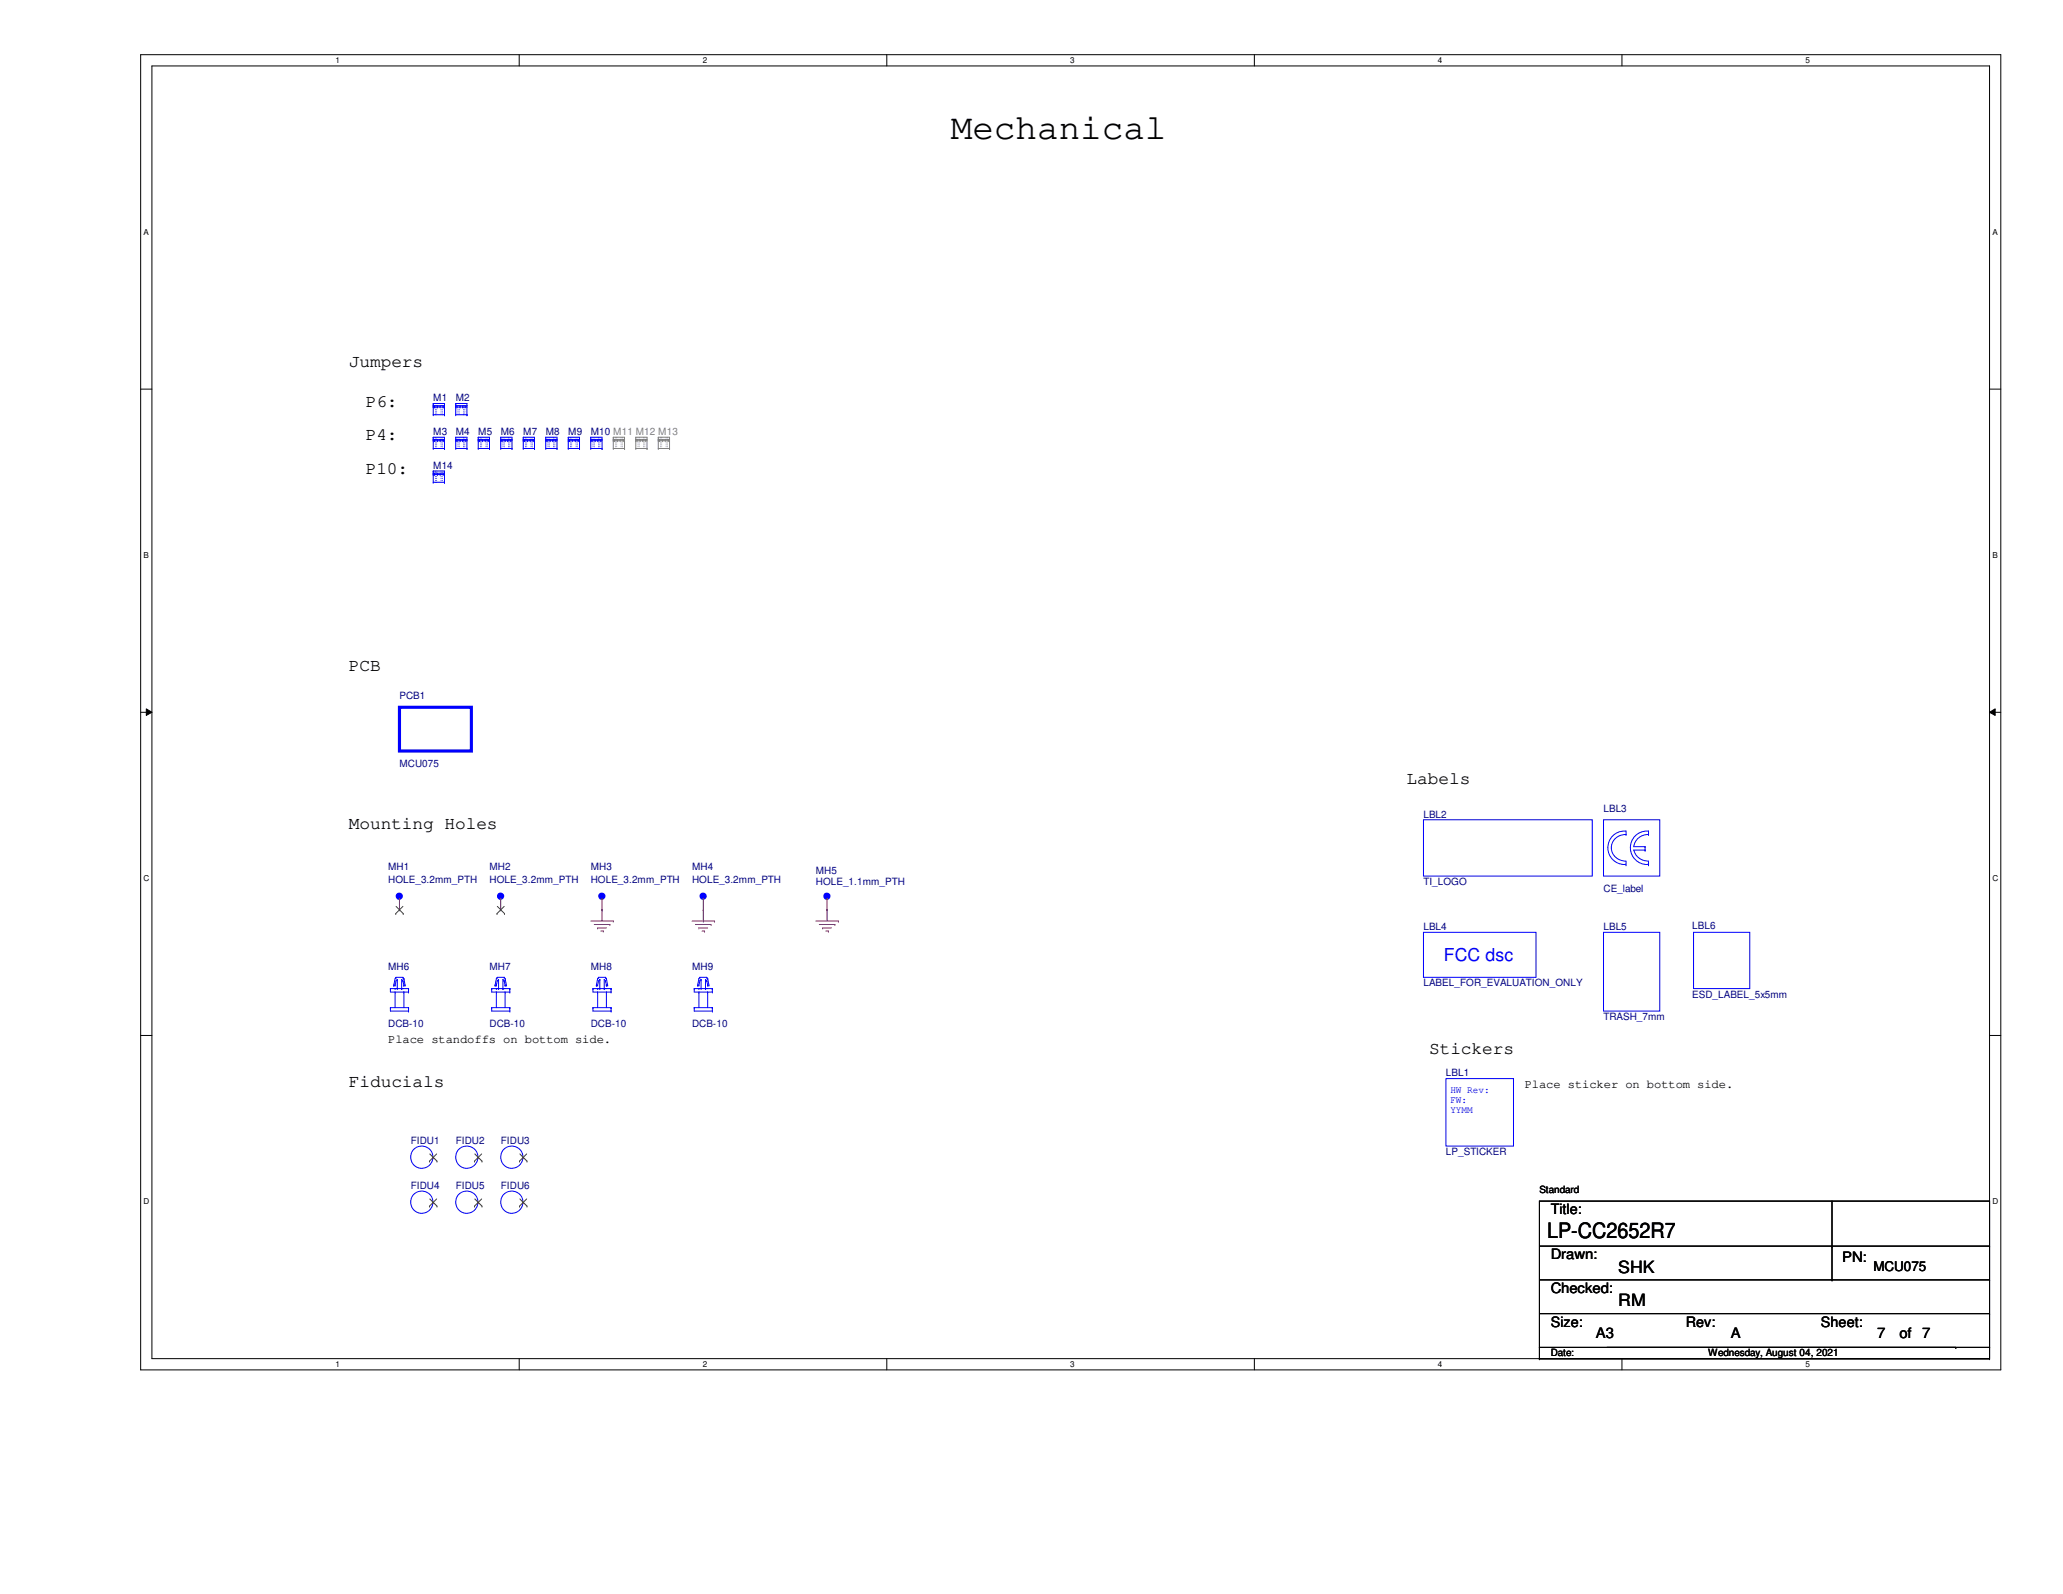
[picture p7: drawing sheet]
<svg xmlns="http://www.w3.org/2000/svg" width="279mm" height="216mm" viewBox="0 0 279 216" stroke-linecap="round" stroke-linejoin="round" font-family="sans-serif">
<path d="M19.1 7.4h251.9v178.1h-251.9zM20.6 8.9h248.9v175.1h-248.9z" fill="none" stroke="#000" stroke-width=".14"/>
<g fill="#fff">
<path d="M45.4 7.6h.6v1.2h-.6z"/>
<path d="M45.4 184.2h.6v1.2h-.6z"/>
</g>
<path d="M70.3 7.4v1.5M70.3 184v1.5" fill="none" stroke="#000" stroke-width=".14"/>
<g fill="#fff">
<path d="M95.2 7.6h.6v1.2h-.6z"/>
<path d="M95.2 184.2h.6v1.2h-.6z"/>
</g>
<path d="M120.1 7.4v1.5M120.1 184v1.5" fill="none" stroke="#000" stroke-width=".14"/>
<g fill="#fff">
<path d="M144.9 7.6h.6v1.2h-.6z"/>
<path d="M144.9 184.2h.6v1.2h-.6z"/>
</g>
<path d="M169.9 7.4v1.5M169.9 184v1.5" fill="none" stroke="#000" stroke-width=".14"/>
<g fill="#fff">
<path d="M194.7 7.6h.6v1.2h-.6z"/>
<path d="M194.7 184.2h.6v1.2h-.6z"/>
</g>
<path d="M219.7 7.4v1.5M219.7 184v1.5" fill="none" stroke="#000" stroke-width=".14"/>
<g fill="#fff">
<path d="M244.5 7.6h.6v1.2h-.6z"/>
<path d="M244.5 184.2h.6v1.2h-.6z"/>
<path d="M19.4 30.8h.8v1.2h-.8z"/>
<path d="M269.8 30.8h.8v1.2h-.8z"/>
<path d="M19.4 74.6h.8v1.2h-.8z"/>
<path d="M269.8 74.6h.8v1.2h-.8z"/>
</g>
<path d="M19.1 52.7h1.5M269.5 52.7h1.5" fill="none" stroke="#000" stroke-width=".14"/>
<g fill="#fff">
<path d="M19.4 118.4h.8v1.1h-.8z"/>
<path d="M269.8 118.4h.8v1.1h-.8z"/>
</g>
<path d="M19.1 96.5h1.5M19.8 96l.8 .5-.8 .4zM269.5 96.5l.7-.5v.9zM269.5 96.5h1.5" fill="none" stroke="#000" stroke-width=".14"/>
<path d="M19.8 96l.8 .5-.8 .4zM269.5 96.5l.7-.5v.9z" fill="#000"/>
<g fill="#fff">
<path d="M19.4 162.1h.8v1.2h-.8z"/>
<path d="M269.8 162.1h.8v1.2h-.8z"/>
</g>
<g fill="none" stroke="#000" stroke-width=".14">
<path d="M19.1 140.2h1.5M269.5 140.2h1.5M208.5 162.7h61v19.8h-61zM208.5 168.8h61M208.5 173.4h61M208.5 177.9h61M248.1 168.8h.1M248.1 173.4h.1M248.1 162.7v10.7M269.5 168.8h.1M269.5 173.4h.1M269.5 177.9h.1"/>
<path d="M208.5 184h.1M208.5 182.5v1.5M208.5 184h61M217.6 182.5h47.3M264.9 182.5h.1M269.5 184h.1M269.5 182.5h.1M269.5 182.5v1.5"/>
</g>
<g fill="none" stroke="#f00" stroke-width=".14">
<path d="M54.1 123.2h.1M54.1 121.7v1.5M67.8 123.2h.1M67.8 121.7v1.5M80 124.8h3.1M80.5 125.2h2.1M80.9 125.7h.1M80.9 125.7h1.2M81.4 126.1h.3M81.5 123.2h.1M81.5 121.7v1.5M81.7 126.1h.1"/>
<path d="M82.6 125.2h.1M83.1 124.8h.1M93.7 124.8h3.1M94.2 125.2h2.1M94.7 125.7h.1M94.7 125.7h1.1M95.1 126.1h.3M95.3 123.2h.1M95.3 121.7v1.5M95.4 126.1h.1M96.3 125.2h.1M96.8 124.8h.1"/>
<path d="M110.5 124.8h3M111 125.2h2.1M111.4 125.7h.1M111.4 125.7h1.2M111.8 126.1h.4M112 123.2h.1M112 121.7v1.5M112.2 126.1h.1M113.1 125.2h.1M113.5 124.8h.1M58.7 156.8h.1M64.8 156.8h.1"/>
<path d="M70.9 156.8h.1M58.7 162.9h.1M64.8 162.9h.1M70.9 162.9h.1"/>
</g>
<g fill="none" stroke="#00f" stroke-width=".42">
<path d="M54.1 95.8h9.7v5.9h-9.7z"/>
<circle cx="54.1" cy="121.4" r=".29"/>
<circle cx="67.8" cy="121.4" r=".29"/>
<circle cx="81.5" cy="121.4" r=".29"/>
<circle cx="95.2" cy="121.4" r=".29"/>
<circle cx="112" cy="121.4" r=".29"/>
</g>
<g fill="none" stroke="#00f" stroke-width=".14">
<path d="M58.7 59.2h.1M58.7 59.7h.1M58.7 59.5h.1M58.7 54.7h.1M58.7 56.2h.1M58.7 55.1h.1M58.7 54.9h.1M58.7 54.7h1.5v.2M58.7 55.1h1.5v1.1M58.7 59.2h1.5v.3M58.7 59.7h1.5v1M58.7 54.7v.2"/>
<path d="M58.7 55.1v1.1M58.7 59.2v.3M58.7 59.7v1M58.7 59.5h1.5M58.7 56.2h1.5M58.7 54.9h1.5M58.8 59.7h.1M58.8 55.1h.1M58.8 54.9v.2M58.8 59.5v.2M59.3 59.7h.1M59.3 55.1h.1"/>
<path d="M59.3 54.9v.2M59.3 59.5v.2M59.6 59.7h.1M59.6 55.1h.1M59.6 54.9v.2M59.6 59.5v.2M60 59.7h.1M60 55.1h.1M60 54.9v.2M60 59.5v.2M60.2 59.5h.1M60.2 56.2h.1"/>
<path d="M60.2 54.9h.1M61.7 59.2h.1M61.7 59.7h.1M61.7 59.5h.1M61.7 54.7h.1M61.7 56.2h.1M61.7 55.1h.1M61.7 54.9h.1M61.7 59.2h1.5v.3M61.7 59.7h1.5v1M61.7 59.5h1.5M61.7 54.7h1.5v.2"/>
<path d="M61.7 55.1h1.5v1.1M61.7 54.7v.2M61.7 55.1v1.1M61.7 59.2v.3M61.7 59.7v1M61.7 56.2h1.5M61.7 54.9h1.5M61.9 59.7h.1M61.9 55.1h.1M61.9 54.9v.2M61.9 59.5v.2M62.3 59.7h.1"/>
<path d="M62.3 55.1h.1M62.3 54.9v.2M62.3 59.5v.2M62.7 59.7h.1M62.7 55.1h.1M62.7 54.9v.2M62.7 59.5v.2M63.1 59.7h.1M63.1 55.1h.1M63.1 54.9v.2M63.1 59.5v.2M63.2 59.5h.1"/>
<path d="M63.2 56.2h.1M63.2 54.9h.1M64.8 59.2h.1M64.8 59.7h.1M64.8 59.5h.1M64.8 59.2h1.5v.3M64.8 59.7h1.5v1M64.8 59.5h1.5M64.8 59.2v.3M64.8 59.7v1M64.9 59.7h.1M64.9 59.5v.2"/>
<path d="M65.4 59.7h.1M65.4 59.5v.2M65.7 59.7h.1M65.7 59.5v.2M66.1 59.7h.1M66.1 59.5v.2M66.3 59.5h.1M67.8 59.2h.1M67.8 59.7h.1M67.8 59.5h.1M67.8 59.2h1.5v.3M67.8 59.7h1.5v1"/>
<path d="M67.8 59.5h1.5M67.8 59.2v.3M67.8 59.7v1M68 59.7h.1M68 59.5v.2M68.4 59.7h.1M68.4 59.5v.2M68.7 59.7h.1M68.7 59.5v.2M69.2 59.7h.1M69.2 59.5v.2M69.3 59.5h.1"/>
<path d="M70.9 59.2h.1M70.9 59.7h.1M70.9 59.5h.1M70.9 59.2h1.5v.3M70.9 59.7h1.5v1M70.9 59.5h1.5M70.9 59.2v.3M70.9 59.7v1M71 59.7h.1M71 59.5v.2M71.5 59.7h.1M71.5 59.5v.2"/>
<path d="M71.8 59.7h.1M71.8 59.5v.2M72.2 59.7h.1M72.2 59.5v.2M72.4 59.5h.1M73.9 59.2h.1M73.9 59.7h.1M73.9 59.5h.1M73.9 59.2h1.5v.3M73.9 59.7h1.5v1M73.9 59.5h1.5M73.9 59.2v.3"/>
<path d="M73.9 59.7v1M74.1 59.7h.1M74.1 59.5v.2M74.5 59.7h.1M74.5 59.5v.2M74.8 59.7h.1M74.8 59.5v.2M75.3 59.7h.1M75.3 59.5v.2M75.4 59.5h.1M77 59.2h.1M77 59.7h.1"/>
<path d="M77 59.5h.1M77 59.2h1.5v.3M77 59.7h1.5v1M77 59.5h1.5M77 59.2v.3M77 59.7v1M77.1 59.7h.1M77.1 59.5v.2M77.6 59.7h.1M77.6 59.5v.2M77.9 59.7h.1M77.9 59.5v.2"/>
<path d="M78.3 59.7h.1M78.3 59.5v.2M78.5 59.5h.1M80 59.2h.1M80 59.7h.1M80 59.5h.1M80 59.2h1.5v.3M80 59.7h1.5v1M80 59.5h1.5M80 59.2v.3M80 59.7v1M80.2 59.7h.1"/>
<path d="M80.2 59.5v.2M80.6 59.7h.1M80.6 59.5v.2M80.9 59.7h.1M80.9 59.5v.2M81.4 59.7h.1M81.4 59.5v.2M81.5 59.5h.1M58.7 60.7h.1M58.7 63.8h.1M58.7 65.3h.1M58.7 64.3h.1"/>
<path d="M58.7 64.1h.1M58.7 60.7h1.5M58.7 63.8h1.5v.3M58.7 64.3h1.5v1M58.7 63.8v.3M58.7 64.3v1M58.7 65.3h1.5M58.7 64.1h1.5M58.8 64.3h.1M58.8 64.1v.2M59.3 64.3h.1M59.3 64.1v.2"/>
<path d="M59.6 64.3h.1M59.6 64.1v.2M60 64.3h.1M60 64.1v.2M60.2 60.7h.1M60.2 65.3h.1M60.2 64.1h.1M61.7 60.7h.1M61.7 60.7h1.5M63.2 60.7h.1M64.8 60.7h.1M64.8 60.7h1.5"/>
<path d="M66.3 60.7h.1M67.8 60.7h.1M67.8 60.7h1.5M69.3 60.7h.1M70.9 60.7h.1M70.9 60.7h1.5M72.4 60.7h.1M73.9 60.7h.1M73.9 60.7h1.5M75.4 60.7h.1M77 60.7h.1M77 60.7h1.5"/>
<path d="M78.5 60.7h.1M80 60.7h.1M80 60.7h1.5M81.5 60.7h.1M192.8 111h22.8v7.7h-22.8zM217.2 111h7.6v7.7h-7.6zM220.2 113v-.4a2.25 2.25 0 0 0-2.4 2.2 2.25 2.25 0 0 0 2.4 2.3M220.2 113a1.81 1.81 0 0 0-2 1.8 1.81 1.81 0 0 0 2 1.8M220.2 113h.1M220.2 117.1h.1M220.2 116.7v.4M221.3 115.1a1.96 1.96 0 0 0 2 1.5"/>
<path d="M221.3 115.1h1.5M222.8 114.7h.1M222.8 115.1h.1M222.8 114.7v.4M223.3 113a1.93 1.93 0 0 0-2 1.7h1.5M223.3 113v-.4a2.25 2.25 0 0 0-2.5 2.2 2.25 2.25 0 0 0 2.4 2.3M223.3 117.1h.1M223.3 113h.1M223.3 116.7v.4M52.9 133.9h.1M52.9 136.5h.1M52.9 133.9h2.4"/>
<path d="M52.9 133.9v.5h2.4M52.9 136.5v.4h2.4M52.9 136.5h2.4M53.3 133.4h.1M53.3 133.4h.2M53.5 134.4h.1M53.5 133.9h.1M53.5 133.4h.1M53.5 134.4v2.1M53.6 132.4h.1M53.6 132.4h1M53.6 132.4l-.1 .1-.2 .9"/>
<path d="M53.8 133.9h.1M53.8 132.7h.1M53.8 132.7v1.2M53.8 132.7l-.2 .1-.1 .6M54 121.3h.2v.1l-.1 .1-.1-.1zM54.1 121.4h.1M54.1 121.4v.3M54.4 133.9h.1M54.6 132.4h.1M54.6 132.8h.1M54.6 132.8l-.2-.1v1.2M54.6 132.4l.1 .1"/>
<path d="M54.6 132.8l.1 .6M54.7 133.4h.1M54.7 132.5h.1M54.7 134.4h.1M54.7 133.4h.2M54.7 132.5l.2 .9M54.7 134.4v2.1M54.9 133.4h.1M55.3 133.9h.1M55.3 134.4h.1M55.3 136.5h.1M55.3 136.9h.1"/>
<path d="M55.3 133.9v.5M55.3 136.5v.4M66.6 133.9h.1M66.6 136.5h.1M66.6 133.9h2.4M66.6 133.9v.5h2.4M66.6 136.5v.4h2.4M66.6 136.5h2.4M67.1 133.4h.1M67.2 134.4h.1M67.2 133.9h.1M67.2 133.4h.1"/>
<path d="M67.2 134.4v2.1M67.4 132.4h.1M67.4 132.4h.9M67.4 132.4l-.2 .1-.1 .9M67.5 133.9h.1M67.5 132.7h.1M67.5 132.7v1.2M67.5 132.7l-.1 .1-.2 .6M67.7 121.3h.2v.1l-.1 .1-.1-.1zM67.8 121.4h.1M67.8 121.4v.3M68.1 133.9h.1"/>
<path d="M68.3 132.4h.1M68.3 132.8h.1M68.3 132.8l-.2-.1v1.2M68.3 132.4l.1 .1M68.3 132.8l.1 .6M68.4 133.4h.1M68.4 132.5h.1M68.4 134.4h.1M68.4 133.4h.2M68.4 134.4v2.1M68.4 132.5l.2 .9M68.6 133.4h.1"/>
<path d="M69 133.9h.1M69 134.4h.1M69 136.5h.1M69 136.9h.1M69 133.9v.5M69 136.5v.4M80.3 133.9h.1M80.3 136.5h.1M80.3 133.9h2.5M80.3 133.9v.5h2.5M80.3 136.5v.4h2.5M80.3 136.5h2.5"/>
<path d="M80.8 133.4h.1M80.9 134.4h.1M80.9 133.9h.1M80.9 133.4h.1M80.9 134.4v2.1M81.1 132.4h.1M81.1 132.4h.9M81.1 132.4l-.2 .1-.1 .9M81.2 133.9h.1M81.2 132.7h.1M81.2 132.7v1.2M81.2 132.7l-.1 .1-.2 .6"/>
<path d="M81.4 121.3h.2l.1 .1-.2 .1-.1-.1zM81.5 121.4h.1M81.5 121.4v.3M81.8 133.9h.1M82 132.4h.1M82 132.8h.1M82 132.8l-.2-.1v1.2M82 132.4l.1 .1M82 132.8l.1 .6M82.1 133.4h.1M82.1 132.5h.1M82.1 134.4h.1"/>
<path d="M82.1 133.4h.2M82.1 132.5l.2 .9M82.1 134.4v2.1M82.3 133.4h.1M82.8 133.9h.1M82.8 134.4h.1M82.8 136.5h.1M82.8 136.9h.1M82.8 133.9v.5M82.8 136.5v.4M94 133.9h.1M94 136.5h.1"/>
<path d="M94 133.9h2.5M94 133.9v.5h2.5M94 136.5v.4h2.5M94 136.5h2.5M94.5 133.4h.1M94.5 133.4h.2M94.7 134.4h.1M94.7 133.9h.1M94.7 133.4h.1M94.7 134.4v2.1M94.8 132.4h.1M94.8 132.4h.9"/>
<path d="M94.8 132.4l-.1 .1-.2 .9M95 133.9h.1M95 132.7h.1M95 132.7v1.2M95 132.7l-.2 .1-.1 .6M95.1 121.3h.2l.1 .1-.2 .1-.1-.1zM95.3 121.4h.1M95.3 121.4v.3M95.5 133.9h.1M95.7 132.4h.1M95.7 132.8h.1M95.7 132.8l-.2-.1v1.2"/>
<path d="M95.7 132.4l.1 .1M95.7 132.8l.1 .6M95.8 133.4h.1M95.8 132.5h.1M95.8 134.4h.1M95.8 133.4h.2M95.8 132.5l.2 .9M95.8 134.4v2.1M96 133.4h.1M96.5 133.9h.1M96.5 134.4h.1M96.5 136.5h.1"/>
<path d="M96.5 136.9h.1M96.5 133.9v.5M96.5 136.5v.4M111.9 121.3h.2v.1l-.1 .1-.1-.1zM112 121.4h.1M112 121.4v.3M192.8 126.3h15.2v6.1h-15.2zM217.2 126.3h7.6v10.6h-7.6zM229.4 126.3h7.6v7.6h-7.6zM195.8 146.1h9.2v9.1h-9.2z"/>
<circle cx="57.1" cy="156.7" r="1.51"/>
<circle cx="63.2" cy="156.7" r="1.51"/>
<circle cx="69.3" cy="156.7" r="1.51"/>
<circle cx="57.1" cy="162.8" r="1.51"/>
<circle cx="63.2" cy="162.8" r="1.51"/>
<circle cx="69.3" cy="162.8" r="1.51"/>
</g>
<g fill="none" stroke="#808080" stroke-width=".14">
<path d="M83.1 59.2h.1M83.1 59.7h.1M83.1 59.5h.1M83.1 59.2h1.5v.3M83.1 59.7h1.5v1M83.1 59.5h1.5M83.1 59.2v.3M83.1 59.7v1M83.2 59.7h.1M83.2 59.5v.2M83.7 59.7h.1M83.7 59.5v.2"/>
<path d="M84 59.7h.1M84 59.5v.2M84.4 59.7h.1M84.4 59.5v.2M84.6 59.5h.1M86.1 59.2h.1M86.1 59.7h.1M86.1 59.5h.1M86.1 59.2h1.5v.3M86.1 59.7h1.5v1M86.1 59.5h1.5M86.1 59.2v.3"/>
<path d="M86.1 59.7v1M86.3 59.7h.1M86.3 59.5v.2M86.7 59.7h.1M86.7 59.5v.2M87 59.7h.1M87 59.5v.2M87.5 59.7h.1M87.5 59.5v.2M87.6 59.5h.1M89.2 59.2h.1M89.2 59.7h.1"/>
<path d="M89.2 59.5h.1M89.2 59.2h1.5v.3M89.2 59.7h1.5v1M89.2 59.2v.3M89.2 59.7v1M89.2 59.5h1.5M89.3 59.7h.1M89.3 59.5v.2M89.7 59.7h.1M89.7 59.5v.2M90.1 59.7h.1M90.1 59.5v.2"/>
<path d="M90.5 59.7h.1M90.5 59.5v.2M90.7 59.5h.1M83.1 60.7h.1M83.1 60.7h1.5M84.6 60.7h.1M86.1 60.7h.1M86.1 60.7h1.5M87.6 60.7h.1M89.2 60.7h.1M89.2 60.7h1.5M90.7 60.7h.1"/>
</g>
<g fill="none" stroke="#808080" stroke-width=".14" stroke-dasharray="0 .3">
<path d="M83.4 59.2v1.5M83.5 59.2v1.5M84.1 59.2v1.5M84.3 59.2v1.5M86.4 59.2v1.5M86.6 59.2v1.5M87.2 59.2v1.5M87.3 59.2v1.5M89.5 59.2v1.5M89.6 59.2v1.5M90.2 59.2v1.5M90.4 59.2v1.5"/>
<path d="M83.4 60.7h.1M83.5 60.7h.1M84.1 60.7h.1M84.3 60.7h.1M86.4 60.7h.1M86.6 60.7h.1M87.2 60.7h.1M87.3 60.7h.1M89.5 60.7h.1M89.6 60.7h.1M90.2 60.7h.1M90.4 60.7h.1"/>
</g>
<g fill="none" stroke="#00f" stroke-width=".14" stroke-dasharray="0 .3">
<path d="M59 59.2v1.5M59 54.7v1.5M59 56.2h.1M59.1 59.2v1.5M59.1 54.7v1.5M59.1 56.2h.1M59.7 59.2v1.5M59.7 54.7v1.5M59.7 56.2h.1M59.9 59.2v1.5M59.9 54.7v1.5M59.9 56.2h.1"/>
<path d="M62 59.2v1.5M62 54.7v1.5M62 56.2h.1M62.2 59.2v1.5M62.2 54.7v1.5M62.2 56.2h.1M62.8 59.2v1.5M62.8 54.7v1.5M62.8 56.2h.1M62.9 59.2v1.5M62.9 54.7v1.5M62.9 56.2h.1"/>
<path d="M65.1 59.2v1.5M65.2 59.2v1.5M65.8 59.2v1.5M66 59.2v1.5M68.1 59.2v1.5M68.3 59.2v1.5M68.9 59.2v1.5M69 59.2v1.5M71.2 59.2v1.5M71.3 59.2v1.5M71.9 59.2v1.5M72.1 59.2v1.5"/>
<path d="M74.2 59.2v1.5M74.4 59.2v1.5M75 59.2v1.5M75.1 59.2v1.5M77.3 59.2v1.5M77.4 59.2v1.5M78 59.2v1.5M78.2 59.2v1.5M80.3 59.2v1.5M80.5 59.2v1.5M81.1 59.2v1.5M81.2 59.2v1.5"/>
<path d="M59 60.7h.1M59 63.8v1.5M59 65.3h.1M59.1 60.7h.1M59.1 63.8v1.5M59.1 65.3h.1M59.7 60.7h.1M59.7 63.8v1.5M59.7 65.3h.1M59.9 60.7h.1M59.9 63.8v1.5M59.9 65.3h.1"/>
<path d="M62 60.7h.1M62.2 60.7h.1M62.8 60.7h.1M62.9 60.7h.1M65.1 60.7h.1M65.2 60.7h.1M65.8 60.7h.1M66 60.7h.1M68.1 60.7h.1M68.3 60.7h.1M68.9 60.7h.1M69 60.7h.1"/>
<path d="M71.2 60.7h.1M71.3 60.7h.1M71.9 60.7h.1M72.1 60.7h.1M74.2 60.7h.1M74.4 60.7h.1M75 60.7h.1M75.1 60.7h.1M77.3 60.7h.1M77.4 60.7h.1M78 60.7h.1M78.2 60.7h.1"/>
<path d="M80.3 60.7h.1M80.5 60.7h.1M81.1 60.7h.1M81.2 60.7h.1"/>
</g>
<g fill="none" stroke="#804000" stroke-width=".14">
<path d="M53.6 123.7h.1M53.6 122.8l1 .9M54.6 122.8l-1 .9M54.6 123.7h.1M67.3 123.7h.1M67.4 122.8l.9 .9M68.3 122.8l-1 .9M68.3 123.7h.1M58.2 157.3h.1M58.2 156.3l1 1M59.1 156.3l-.9 1M59.2 157.3h.1"/>
<path d="M64.3 157.3h.1M64.3 156.3l1 1M65.2 156.3l-.9 1M65.3 157.3h.1M70.4 157.3h.1M70.4 156.3l1 1M71.3 156.3l-.9 1M71.4 157.3h.1M58.2 163.4h.1M58.2 162.4l1 1M59.1 162.4l-.9 1M59.2 163.4h.1"/>
<path d="M64.3 163.4h.1M64.3 162.4l1 1M65.2 162.4l-.9 1M65.3 163.4h.1M70.4 163.4h.1M70.4 162.4l1 1M71.3 162.4l-.9 1M71.4 163.4h.1"/>
</g>
<path d="M81.5 123.2h.1M81.5 123.2v1.6M95.3 124.8h.1M95.3 123.2v1.6M112 123.2h.1M112 123.2v1.6" fill="none" stroke="#800040" stroke-width=".14"/>
<text font-size="4.9" x="128.8" y="18.9">Mechanical</text>
<text font-size="2.9" x="209.5" y="167.7">LP-CC2652R7</text>
<g font-size="2.4">
<text x="47.2" y="49.7">Jumpers</text>
<text x="49.5" y="59.6">P4:</text>
<text x="49.5" y="55.1">P6:</text>
<text x="49.5" y="64.2">P10:</text>
<text x="47.2" y="90.9">PCB</text>
<text x="190.5" y="106.1">Labels</text>
<text x="47.2" y="112.2">Mounting Holes</text>
<text x="193.5" y="142.7">Stickers</text>
<text x="47.2" y="147.3">Fiducials</text>
</g>
<text font-size="2.4" fill="#00f" x="195.5" y="130.2">FCC dsc</text>
<g font-size="2.3">
<text x="219.2" y="172.4">SHK</text>
<text x="219.2" y="177">RM</text>
</g>
<g font-size="1.9">
<text x="210" y="164.5">Title:</text>
<text x="210" y="170.6">Drawn:</text>
<text x="249.5" y="170.9">PN:</text>
<text x="210" y="175.1">Checked:</text>
<text x="210" y="179.7">Size:</text>
<text x="228.3" y="179.7">Rev:</text>
<text x="246.6" y="179.7">Sheet:</text>
<text x="216.1" y="181.2">A3</text>
<text x="234.4" y="181.2">A</text>
<text x="254.2" y="181.2">7</text>
<text x="257.3" y="181.2">of</text>
<text x="260.3" y="181.2">7</text>
</g>
<text font-size="1.8" x="253.7" y="172.1">MCU075</text>
<g font-size="1.7">
<text x="52.6" y="141.3">Place standoffs on bottom side.</text>
<text x="206.5" y="147.4">Place sticker on bottom side.</text>
</g>
<g font-size="1.4" fill="#000080">
<text x="58.7" y="58.9">M3</text>
<text x="58.7" y="54.4">M1</text>
<text x="61.7" y="58.9">M4</text>
<text x="61.7" y="54.4">M2</text>
<text x="64.8" y="58.9">M5</text>
<text x="67.8" y="58.9">M6</text>
<text x="70.9" y="58.9">M7</text>
<text x="73.9" y="58.9">M8</text>
<text x="77" y="58.9">M9</text>
<text x="80" y="58.9">M10 M11 M12 M13</text>
<text x="58.7" y="63.5">M14</text>
<text x="54.1" y="94.7">PCB1</text>
<text x="54.1" y="103.9">MCU075</text>
<text x="192.8" y="110.7">LBL2</text>
<text x="217.2" y="110">LBL3</text>
<text x="52.6" y="117.8">MH1</text>
<text x="52.6" y="119.6">HOLE_3.2mm_PTH</text>
<text x="66.3" y="117.8">MH2</text>
<text x="66.3" y="119.6">HOLE_3.2mm_PTH</text>
<text x="80" y="117.8">MH3</text>
<text x="80" y="119.6">HOLE_3.2mm_PTH</text>
<text x="93.7" y="117.8">MH4</text>
<text x="93.7" y="119.6">HOLE_3.2mm_PTH</text>
<text x="110.5" y="118.4">MH5</text>
<text x="110.5" y="119.9">HOLE_1.1mm_PTH</text>
<text x="192.8" y="119.9">TI_LOGO</text>
<text x="192.8" y="126">LBL4</text>
<text x="217.2" y="120.8">CE_label</text>
<text x="217.2" y="126">LBL5</text>
<text x="229.2" y="125.8">LBL6</text>
<text x="52.6" y="131.3">MH6</text>
<text x="66.3" y="131.3">MH7</text>
<text x="80" y="131.3">MH8</text>
<text x="93.7" y="131.3">MH9</text>
<text x="192.8" y="133.6">LABEL_FOR_EVALUATION_ONLY</text>
<text x="229.2" y="135.1">ESD_LABEL_5x5mm</text>
<text x="52.6" y="139.1">DCB-10</text>
<text x="66.3" y="139.1">DCB-10</text>
<text x="80" y="139.1">DCB-10</text>
<text x="93.7" y="139.1">DCB-10</text>
<text x="217.2" y="138.2">TRASH_7mm</text>
<text x="195.8" y="145.8">LBL1</text>
<text x="55.6" y="154.9">FIDU1</text>
<text x="61.7" y="154.9">FIDU2</text>
<text x="67.8" y="154.9">FIDU3</text>
<text x="55.6" y="161">FIDU4</text>
<text x="61.7" y="161">FIDU5</text>
<text x="67.8" y="161">FIDU6</text>
<text x="195.8" y="156.5">LP_STICKER</text>
</g>
<g font-size="1.4" fill="#00f">
<text x="196.4" y="148">HW Rev:</text>
<text x="196.4" y="149.4">FW:</text>
<text x="196.4" y="150.7">YYMM</text>
</g>
<g font-size="1.4">
<text x="208.5" y="161.6">Standard</text>
<text x="210" y="183.7">Date:</text>
<text x="231.4" y="183.7">Wednesday, August 04, 2021</text>
</g>
<g font-size="1.1">
<text x="45.4" y="8.6">1</text>
<text x="95.2" y="8.6">2</text>
<text x="144.9" y="8.6">3</text>
<text x="194.7" y="8.6">4</text>
<text x="244.5" y="8.6">5</text>
<text x="19.4" y="31.8">A</text>
<text x="269.8" y="31.8">A</text>
<text x="19.4" y="75.6">B</text>
<text x="269.8" y="75.6">B</text>
<text x="19.4" y="119.3">C</text>
<text x="269.8" y="119.3">C</text>
<text x="19.4" y="163.1">D</text>
<text x="269.8" y="163.1">D</text>
<text x="45.4" y="185.2">1</text>
<text x="95.2" y="185.2">2</text>
<text x="144.9" y="185.2">3</text>
<text x="194.7" y="185.2">4</text>
<text x="244.5" y="185.2">5</text>
</g>
</svg>
